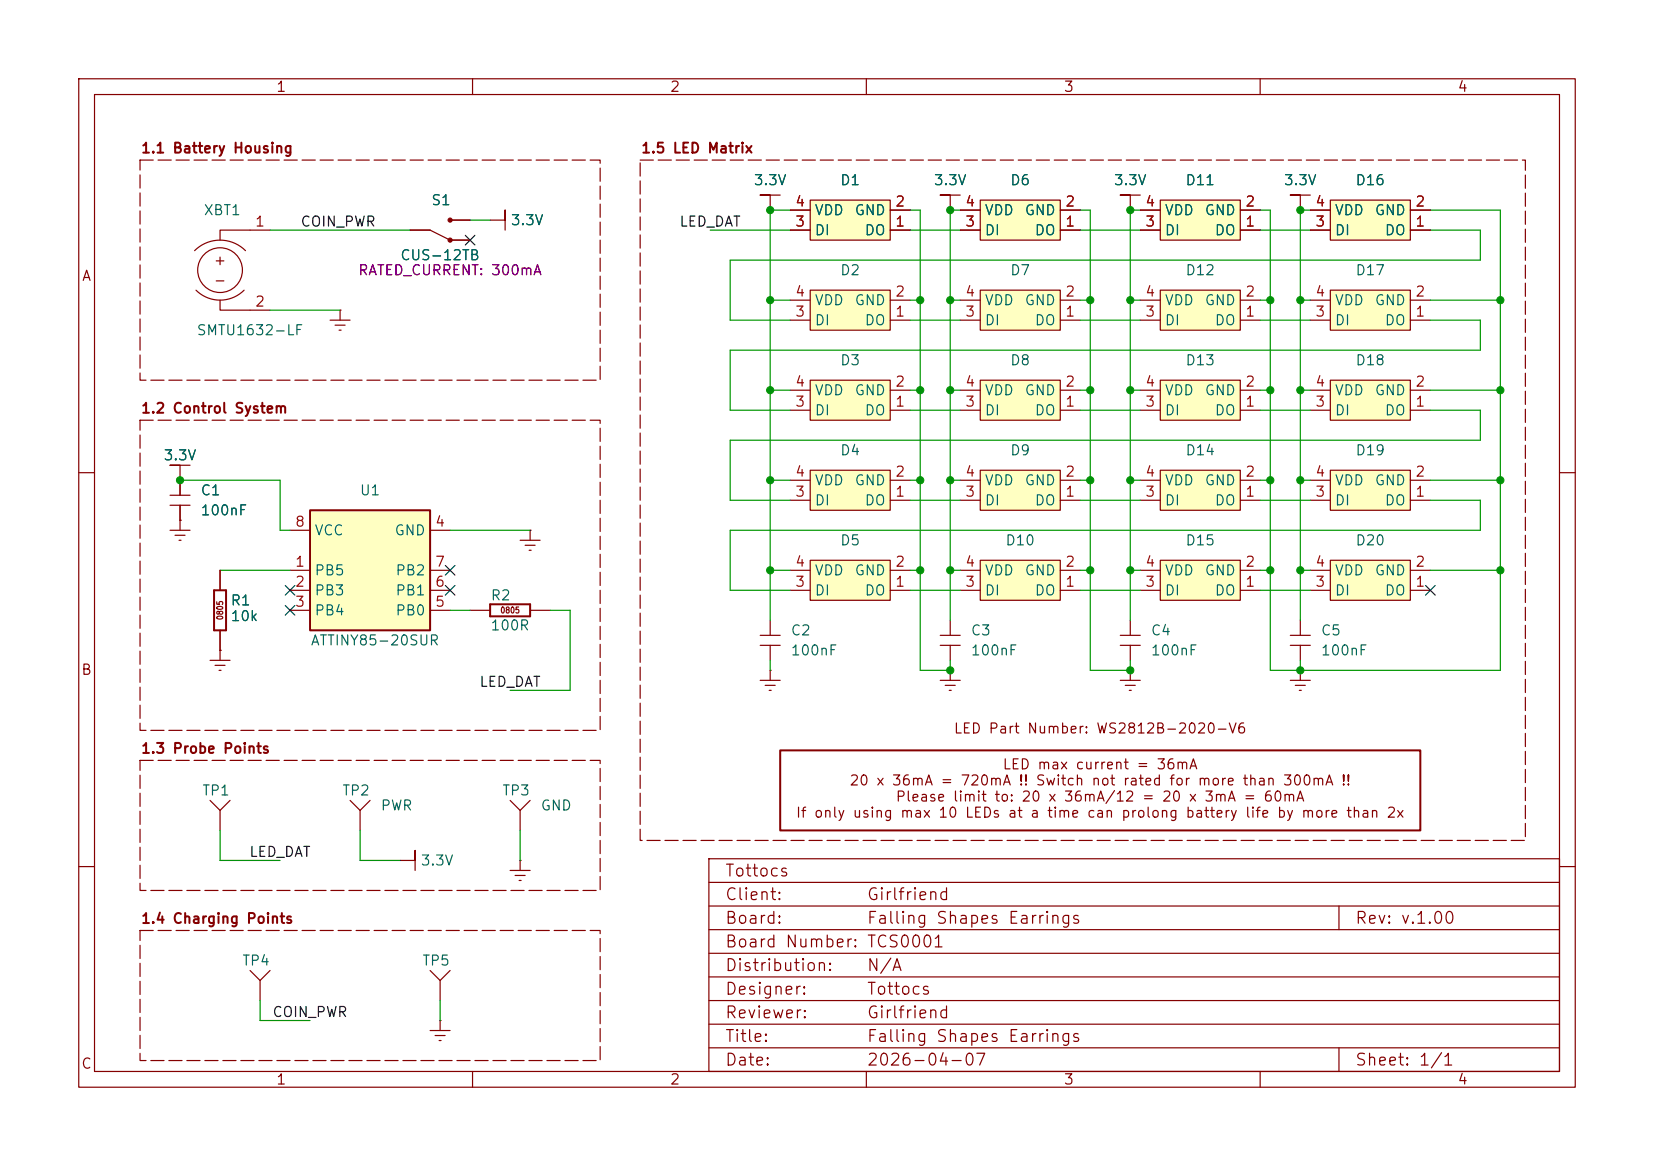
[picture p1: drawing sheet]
<svg xmlns="http://www.w3.org/2000/svg" width="210mm" height="148mm" viewBox="0 0 210 148" stroke-linecap="round" stroke-linejoin="round" font-family="sans-serif">
<g fill="none" stroke="#840000" stroke-width=".15">
<path d="M10 10h190v128h-190zM12 12h186v124h-186zM60 10v2M110 10v2M160 10v2M10 60h2M198 60h2M119.4 86.4h2.5M120 87h1.3M120.5 87.6h.3M120.6 85.1h.1M120.6 85.1v1.3"/>
<path d="M10 110h2M90 109h108v27h-108zM90 118h108M90 115h108M90 112h108M170 115v3M198 110h2M60 136v2M90 133h108M90 130h108M90 127h108M90 121h108"/>
<path d="M90 124h108M110 136v2M160 136v2M170 133v3"/>
</g>
<path d="M147.3 48.3h10.2v5h-10.2z" fill="#ffffc2"/>
<path d="M144.8 52.1h2.5M144.8 49.5h2.5M147.3 48.3h10.2v5h-10.2zM157.5 52.1h2.5M157.5 49.5h2.5" fill="none" stroke="#840000" stroke-width=".15"/>
<path d="M124.5 48.3h10.1v5h-10.1z" fill="#ffffc2"/>
<path d="M121.9 52.1h2.6M121.9 49.5h2.6M124.5 48.3h10.1v5h-10.1zM134.6 52.1h2.6M134.6 49.5h2.6" fill="none" stroke="#840000" stroke-width=".15"/>
<path d="M147.3 25.4h10.2v5.1h-10.2z" fill="#ffffc2"/>
<path d="M144.8 29.2h2.5M144.8 26.7h2.5M147.3 25.4h10.2v5.1h-10.2zM157.5 29.2h2.5M157.5 26.7h2.5" fill="none" stroke="#840000" stroke-width=".15"/>
<path d="M124.5 36.8h10.1v5.1h-10.1z" fill="#ffffc2"/>
<path d="M121.9 38.1h2.6M124.5 36.8h10.1v5.1h-10.1zM134.6 38.1h2.6M121.9 40.6h2.6M134.6 40.6h2.6" fill="none" stroke="#840000" stroke-width=".15"/>
<path d="M147.3 36.8h10.2v5.1h-10.2z" fill="#ffffc2"/>
<path d="M144.8 24.8h-2.6h1.3v1.9M144.8 38.1h2.5M147.3 36.8h10.2v5.1h-10.2zM157.5 38.1h2.5M144.8 40.6h2.5M157.5 40.6h2.5" fill="none" stroke="#840000" stroke-width=".15"/>
<path d="M124.5 25.4h10.1v5.1h-10.1z" fill="#ffffc2"/>
<g fill="none" stroke="#840000" stroke-width=".15">
<path d="M24.7 31.8a4.6 4.6 0 0 1 6.5 0M24.9 36.8a4.3 4.3 0 0 0 6.1 0M27.9 38.1v1.3h6.4M34.3 29.2h-6.4v1.3M62.2 27.9h1.9v-1.2v2.5M121.9 29.2h2.6M121.9 26.7h2.6M124.5 25.4h10.1v5.1h-10.1zM134.6 29.2h2.6M134.6 26.7h2.6"/>
<circle cx="27.9" cy="34.3" r="2.84"/>
</g>
<path d="M147.3 59.7h10.2v5.1h-10.2z" fill="#ffffc2"/>
<g fill="none" stroke="#840000" stroke-width=".15">
<path d="M147.3 59.7h10.2v5.1h-10.2zM143.5 78.7v1.9M144.8 63.5h2.5M144.8 61h2.5M157.5 63.5h2.5M157.5 61h2.5M142.2 86.4h2.6M142.2 81.9h2.6M142.2 80.6h2.6M142.9 87h1.2M143.4 87.6h.2M143.5 85.1h.1"/>
<path d="M143.5 81.9v1.9M143.5 85.1v1.3"/>
</g>
<path d="M147.3 71.1h10.2v5.1h-10.2z" fill="#ffffc2"/>
<path d="M121.9 24.8h-2.5h1.2v1.9M144.8 74.9h2.5M144.8 72.4h2.5M147.3 71.1h10.2v5.1h-10.2zM157.5 74.9h2.5M157.5 72.4h2.5M163.8 86.4h2.6M164.5 87h1.2M165 87.6h.2M165.1 85.1h.1M165.1 85.1v1.3" fill="none" stroke="#840000" stroke-width=".15"/>
<path d="M102.9 36.8h10.1v5.1h-10.1z" fill="#ffffc2"/>
<path d="M100.3 38.1h2.6M102.9 36.8h10.1v5.1h-10.1zM113 38.1h2.6M100.3 40.6h2.6M113 40.6h2.6" fill="none" stroke="#840000" stroke-width=".15"/>
<path d="M102.9 25.4h10.1v5.1h-10.1z" fill="#ffffc2"/>
<path d="M100.3 29.2h2.6M100.3 26.7h2.6M102.9 25.4h10.1v5.1h-10.1zM113 29.2h2.6M113 26.7h2.6" fill="none" stroke="#840000" stroke-width=".15"/>
<path d="M102.9 48.3h10.1v5h-10.1z" fill="#ffffc2"/>
<path d="M100.3 52.1h2.6M100.3 49.5h2.6M102.9 48.3h10.1v5h-10.1zM113 52.1h2.6M113 49.5h2.6M64.8 101.6l1.2 1.3M66 102.9v2.5M67.3 101.6l-1.3 1.3" fill="none" stroke="#840000" stroke-width=".15"/>
<path d="M102.9 59.7h10.1v5.1h-10.1z" fill="#ffffc2"/>
<path d="M102.9 59.7h10.1v5.1h-10.1zM100.3 63.5h2.6M100.3 61h2.6M113 63.5h2.6M113 61h2.6" fill="none" stroke="#840000" stroke-width=".15"/>
<path d="M124.5 71.1h10.1v5.1h-10.1z" fill="#ffffc2"/>
<path d="M121.9 74.9h2.6M121.9 72.4h2.6M124.5 71.1h10.1v5.1h-10.1zM134.6 74.9h2.6M134.6 72.4h2.6" fill="none" stroke="#840000" stroke-width=".15"/>
<path d="M124.5 59.7h10.1v5.1h-10.1z" fill="#ffffc2"/>
<path d="M124.5 59.7h10.1v5.1h-10.1zM121.9 63.5h2.6M121.9 61h2.6M134.6 63.5h2.6M134.6 61h2.6" fill="none" stroke="#840000" stroke-width=".15"/>
<path d="M102.9 71.1h10.1v5.1h-10.1z" fill="#ffffc2"/>
<path d="M100.3 74.9h2.6M100.3 72.4h2.6M102.9 71.1h10.1v5.1h-10.1zM113 74.9h2.6M113 72.4h2.6" fill="none" stroke="#840000" stroke-width=".15"/>
<path d="M168.9 59.7h10.2v5.1h-10.2z" fill="#ffffc2"/>
<path d="M168.9 59.7h10.2v5.1h-10.2zM166.4 63.5h2.5M166.4 61h2.5M179.1 63.5h2.5M179.1 61h2.5M96.5 86.4h2.6M97.2 87h1.2M97.7 87.6h.2M97.8 85.1h.1M97.8 85.1v1.3" fill="none" stroke="#840000" stroke-width=".15"/>
<path d="M168.9 48.3h10.2v5h-10.2z" fill="#ffffc2"/>
<path d="M99.1 24.8h-2.6h1.3v1.9M166.4 24.8h-2.6h1.3v1.9M166.4 52.1h2.5M166.4 49.5h2.5M168.9 48.3h10.2v5h-10.2zM179.1 52.1h2.5M179.1 49.5h2.5M120.6 78.7v1.9M119.4 81.9h2.5M119.4 80.6h2.5M120.6 81.9v1.9" fill="none" stroke="#840000" stroke-width=".15"/>
<path d="M168.9 25.4h10.2v5.1h-10.2z" fill="#ffffc2"/>
<path d="M166.4 29.2h2.5M166.4 26.7h2.5M168.9 25.4h10.2v5.1h-10.2zM179.1 29.2h2.5M179.1 26.7h2.5M165.1 78.7v1.9M163.8 81.9h2.6M163.8 80.6h2.6M165.1 81.9v1.9" fill="none" stroke="#840000" stroke-width=".15"/>
<path d="M168.9 71.1h10.2v5.1h-10.2z" fill="#ffffc2"/>
<path d="M97.8 78.7v1.9M166.4 74.9h2.5M166.4 72.4h2.5M168.9 71.1h10.2v5.1h-10.2zM179.1 74.9h2.5M179.1 72.4h2.5M96.5 81.9h2.6M96.5 80.6h2.6M97.8 81.9v1.9" fill="none" stroke="#840000" stroke-width=".15"/>
<path d="M168.9 36.8h10.2v5.1h-10.2z" fill="#ffffc2"/>
<path d="M43.2 39.4h.1M43.2 39.4v1.2M52.1 29.2h2.5l2.5 1.3h2.6M57.1 27.9h2.6M166.4 38.1h2.5M168.9 36.8h10.2v5.1h-10.2zM179.1 38.1h2.5M41.9 40.6h2.5M42.5 41.3h1.3M43.1 41.9h.2M166.4 40.6h2.5M179.1 40.6h2.5" fill="none" stroke="#840000" stroke-width=".15"/>
<g fill="#840000" stroke="#840000" stroke-width=".15">
<circle cx="57.1" cy="27.9" r=".25"/>
<circle cx="57.1" cy="30.5" r=".25"/>
</g>
<path d="M39.4 64.8h15.2v15.2h-15.2z" fill="#ffffc2"/>
<path d="M27.2 74.9h1.5v5.1h-1.5zM39.4 64.8h15.2v15.2h-15.2zM62.2 76.7h5.1v1.5h-5.1zM99.1 95.3h81.2v10.1h-81.2z" fill="none" stroke="#840000" stroke-width=".25"/>
<g fill="none" stroke="#840000" stroke-width=".15">
<path d="M52.1 29.2h2.5M57.1 27.9h2.6M57.1 30.5h2.6M100.3 29.2h2.6M100.3 26.7h2.6M113 29.2h2.6M113 26.7h2.6M121.9 29.2h2.6M121.9 26.7h2.6M134.6 29.2h2.6M134.6 26.7h2.6M144.8 29.2h2.5"/>
<path d="M144.8 26.7h2.5M157.5 29.2h2.5M157.5 26.7h2.5M166.4 29.2h2.5M166.4 26.7h2.5M179.1 29.2h2.5M179.1 26.7h2.5M24.1 59.1h-2.5h1.3v3.8M21.6 67.3h2.5M21.6 64.1h2.5M21.6 62.9h2.5M22.2 67.9h1.3"/>
<path d="M22.7 68.6h.3M22.9 66h.1M22.9 64.1v3.2M27.9 72.4v2.5M36.8 72.4h2.6M36.8 74.9h2.6M36.8 77.5h2.6M36.8 67.3h2.6M54.6 72.4h2.5M54.6 74.9h2.5M54.6 77.5h2.5M54.6 67.3h2.5"/>
<path d="M59.7 77.5h2.5M66 68.6h2.6M66.7 69.2h1.2M67.2 69.9h.2M67.3 67.3h.1M67.3 77.5h2.5M67.3 67.3v1.3M26.7 83.8h2.5M27.3 84.5h1.3M27.8 85.1h.3M27.9 82.6h.1M27.9 80v3.8"/>
<path d="M26.7 101.6l1.2 1.3M27.9 102.9v2.5M29.2 101.6l-1.3 1.3M44.4 101.6l1.3 1.3M45.7 102.9v2.5M47 101.6l-1.3 1.3M50.8 109.2h1.9v-1.2v2.5M64.8 110.5h2.5M65.4 111.1h1.3M65.9 111.8h.3M66 109.2h.1M66 109.2v1.3"/>
<path d="M31.7 123.2l1.3 1.3M33 124.5v2.5M34.3 123.2l-1.3 1.3M54.6 123.2l1.3 1.3M54.6 130.8h2.5M55.2 131.4h1.3M55.8 132.1h.2M55.9 129.5h.1M55.9 124.5v2.5M55.9 129.5v1.3M57.1 123.2l-1.2 1.3"/>
</g>
<g fill="none" stroke="#009600" stroke-width=".15">
<path d="M34.3 29.2h17.8M34.3 39.4h8.9M59.7 27.9h2.5M90.2 29.2h10.1M97.8 38.1h2.5M100.3 26.7h-2.5v52M115.6 38.1h1.2M115.6 26.7h1.2v58.4h3.8v-1.3M115.6 29.2h6.3M120.6 38.1h1.3M121.9 26.7h-1.3v52M137.2 26.7h1.2v58.4h5.1v-1.3"/>
<path d="M137.2 38.1h1.2M137.2 29.2h7.6M143.5 38.1h1.3M144.8 26.7h-1.3v52M160 38.1h1.3M160 26.7h1.3v58.4h29.2v-58.4h-8.9M160 29.2h6.4M165.1 38.1h1.3M166.4 26.7h-1.3v52M181.6 38.1h8.9M181.6 29.2h6.4v3.8h-95.3v7.6h7.6M97.8 49.5h2.5"/>
<path d="M115.6 49.5h1.2M115.6 40.6h6.3M115.6 52.1h6.3M120.6 49.5h1.3M137.2 49.5h1.2M137.2 40.6h7.6M137.2 52.1h7.6M143.5 49.5h1.3M160 49.5h1.3M160 40.6h6.4M160 52.1h6.4M165.1 49.5h1.3"/>
<path d="M181.6 49.5h8.9M181.6 40.6h6.4v3.9h-95.3v7.6h7.6M181.6 52.1h6.4v3.8h-95.3v7.6h7.6M22.9 61h12.7v6.3h1.2M27.9 72.4h8.9M57.1 67.3h10.2M57.1 77.5h2.6M69.8 77.5h2.6v10.1h-7.6M97.8 61h2.5M97.8 72.4h2.5M115.6 61h1.2M115.6 63.5h6.3"/>
<path d="M115.6 72.4h1.2M115.6 74.9h6.3M120.6 61h1.3M120.6 72.4h1.3M137.2 61h1.2M137.2 63.5h7.6M137.2 72.4h1.2M137.2 74.9h7.6M143.5 61h1.3M143.5 72.4h1.3M160 61h1.3M160 63.5h6.4"/>
<path d="M160 72.4h1.3M160 74.9h6.4M165.1 61h1.3M165.1 72.4h1.3M181.6 61h8.9M181.6 63.5h6.4v3.8h-95.3v7.6h7.6M181.6 72.4h8.9M97.8 83.8v1.3M165.1 83.8v1.3M27.9 105.4v3.8h7.7M45.7 105.4v3.8h5.1M66 105.4v3.8"/>
<path d="M33 127v2.5h6.4M55.9 127v2.5"/>
</g>
<path d="M59.1 29.9l1.2 1.2M60.3 29.9l-1.2 1.2M36.2 74.3l1.2 1.2M36.2 76.9l1.2 1.2M37.4 74.3l-1.2 1.2M37.4 76.9l-1.2 1.2M56.5 74.3l1.3 1.2M56.5 71.8l1.3 1.2M57.8 74.3l-1.3 1.2M57.8 71.8l-1.3 1.2M181 74.3l1.2 1.2M182.2 74.3l-1.2 1.2" fill="none" stroke="#000084" stroke-width=".15"/>
<path d="M17.8 20.3h58.4v28h-58.4zM81.3 20.3h112.4v86.4h-112.4zM17.8 53.3h58.4v39.4h-58.4zM17.8 96.5h58.4v16.5h-58.4zM17.8 118.1h58.4v16.5h-58.4z" fill="none" stroke="#840000" stroke-width=".15" stroke-dasharray="1.7 .6"/>
<g fill="#009600" stroke="#009600" stroke-width=".13">
<circle cx="120.6" cy="49.5" r=".46"/>
<circle cx="116.8" cy="49.5" r=".46"/>
<circle cx="165.1" cy="26.7" r=".46"/>
<circle cx="165.1" cy="85.1" r=".46"/>
<circle cx="165.1" cy="61" r=".46"/>
<circle cx="165.1" cy="72.4" r=".46"/>
<circle cx="165.1" cy="38.1" r=".46"/>
<circle cx="190.5" cy="49.5" r=".46"/>
<circle cx="161.3" cy="61" r=".46"/>
<circle cx="161.3" cy="72.4" r=".46"/>
<circle cx="190.5" cy="38.1" r=".46"/>
<circle cx="190.5" cy="61" r=".46"/>
<circle cx="190.5" cy="72.4" r=".46"/>
<circle cx="116.8" cy="38.1" r=".46"/>
<circle cx="97.8" cy="49.5" r=".46"/>
<circle cx="116.8" cy="72.4" r=".46"/>
<circle cx="120.6" cy="72.4" r=".46"/>
<circle cx="97.8" cy="72.4" r=".46"/>
<circle cx="120.6" cy="61" r=".46"/>
<circle cx="97.8" cy="61" r=".46"/>
<circle cx="116.8" cy="61" r=".46"/>
<circle cx="97.8" cy="38.1" r=".46"/>
<circle cx="97.8" cy="26.7" r=".46"/>
<circle cx="22.9" cy="61" r=".46"/>
<circle cx="143.5" cy="72.4" r=".46"/>
<circle cx="143.5" cy="61" r=".46"/>
<circle cx="143.5" cy="49.5" r=".46"/>
<circle cx="143.5" cy="38.1" r=".46"/>
<circle cx="161.3" cy="38.1" r=".46"/>
<circle cx="161.3" cy="49.5" r=".46"/>
<circle cx="165.1" cy="49.5" r=".46"/>
<circle cx="143.5" cy="26.7" r=".46"/>
<circle cx="143.5" cy="85.1" r=".46"/>
<circle cx="138.4" cy="38.1" r=".46"/>
<circle cx="138.4" cy="61" r=".46"/>
<circle cx="138.4" cy="49.5" r=".46"/>
<circle cx="138.4" cy="72.4" r=".46"/>
<circle cx="120.6" cy="85.1" r=".46"/>
<circle cx="120.6" cy="26.7" r=".46"/>
<circle cx="120.6" cy="38.1" r=".46"/>
</g>
<g font-size="1.5" fill="#840000">
<text x="92" y="111.6">Tottocs</text>
<text x="92" y="117.6">Board:</text>
<text x="92" y="114.6">Client:</text>
<text x="110" y="114.6">Girlfriend</text>
<text x="110" y="117.6">Falling Shapes Earrings</text>
<text x="172" y="117.6">Rev: v.1.00</text>
<text x="92" y="123.6">Distribution:</text>
<text x="92" y="120.6">Board Number: TCS0001</text>
<text x="110" y="123.6">N/A</text>
<text x="92" y="129.6">Reviewer:</text>
<text x="92" y="126.6">Designer:</text>
<text x="110" y="126.6">Tottocs</text>
<text x="110" y="129.6">Girlfriend</text>
<text x="92" y="135.6">Date:</text>
<text x="92" y="132.6">Title:</text>
<text x="110" y="132.6">Falling Shapes Earrings</text>
<text x="110" y="135.6">2026-04-07</text>
<text x="172" y="135.6">Sheet: 1/1</text>
</g>
<g font-size="1.3" fill="#840000">
<text x="35" y="12">1</text>
<text x="85" y="12">2</text>
<text x="135" y="12">3</text>
<text x="185" y="12">4</text>
<text x="17.8" y="19.8">1.1 Battery Housing</text>
<text x="81.3" y="19.8">1.5 LED Matrix</text>
<text x="10.3" y="36">A</text>
<text x="27" y="34">+</text>
<text x="27" y="36.5">-</text>
<text x="17.8" y="52.8">1.2 Control System</text>
<text x="10.2" y="86">B</text>
<text x="17.8" y="96">1.3 Probe Points</text>
<text x="121" y="93.4">LED Part Number: WS2812B-2020-V6</text>
<text x="107.8" y="100">20 x 36mA = 720mA !! Switch not rated for more than 300mA !!</text>
<text x="127.2" y="98">LED max current = 36mA</text>
<text x="101" y="104.1">If only using max 10 LEDs at a time can prolong battery life by more than 2x</text>
<text x="113.6" y="102.1">Please limit to: 20 x 36mA/12 = 20 x 3mA = 60mA</text>
<text x="17.8" y="117.5">1.4 Charging Points</text>
<text x="10.2" y="136">C</text>
<text x="35" y="138">1</text>
<text x="85" y="138">2</text>
<text x="135" y="138">3</text>
<text x="185" y="138">4</text>
</g>
<g font-size="1.3" fill="#006464">
<text x="95.6" y="23.8">3.3V</text>
<text x="106.6" y="23.8">D1</text>
<text x="118.5" y="23.8">3.3V</text>
<text x="128.2" y="23.8">D6</text>
<text x="141.3" y="23.8">3.3V</text>
<text x="150.4" y="23.8">D11</text>
<text x="162.9" y="23.8">3.3V</text>
<text x="172" y="23.8">D16</text>
<text x="25.8" y="27.6">XBT1</text>
<text x="54.7" y="26.4">S1</text>
<text x="64.8" y="28.9">3.3V</text>
<text x="103.4" y="27.6">VDD</text>
<text x="108.4" y="27.6">GND</text>
<text x="124.9" y="27.6">VDD</text>
<text x="130" y="27.6">GND</text>
<text x="147.8" y="27.6">VDD</text>
<text x="152.9" y="27.6">GND</text>
<text x="169.4" y="27.6">VDD</text>
<text x="174.5" y="27.6">GND</text>
<text x="50.7" y="33.3">CUS-12TB</text>
<text x="103.4" y="30.2">DI</text>
<text x="106.6" y="35.3">D2</text>
<text x="109.7" y="30.2">DO</text>
<text x="124.9" y="30.2">DI</text>
<text x="128.2" y="35.3">D7</text>
<text x="131.3" y="30.2">DO</text>
<text x="147.8" y="30.2">DI</text>
<text x="150.4" y="35.3">D12</text>
<text x="154.1" y="30.2">DO</text>
<text x="169.4" y="30.2">DI</text>
<text x="172" y="35.3">D17</text>
<text x="175.7" y="30.2">DO</text>
<text x="103.4" y="41.6">DI</text>
<text x="103.4" y="39.1">VDD</text>
<text x="108.4" y="39.1">GND</text>
<text x="109.7" y="41.6">DO</text>
<text x="124.9" y="41.6">DI</text>
<text x="124.9" y="39.1">VDD</text>
<text x="130" y="39.1">GND</text>
<text x="131.3" y="41.6">DO</text>
<text x="147.8" y="41.6">DI</text>
<text x="147.8" y="39.1">VDD</text>
<text x="152.9" y="39.1">GND</text>
<text x="154.1" y="41.6">DO</text>
<text x="169.4" y="41.6">DI</text>
<text x="169.4" y="39.1">VDD</text>
<text x="174.5" y="39.1">GND</text>
<text x="175.7" y="41.6">DO</text>
<text x="24.9" y="42.9">SMTU1632-LF</text>
<text x="106.6" y="46.7">D3</text>
<text x="128.2" y="46.7">D8</text>
<text x="150.4" y="46.7">D13</text>
<text x="172" y="46.7">D18</text>
<text x="103.4" y="53">DI</text>
<text x="103.4" y="50.5">VDD</text>
<text x="108.4" y="50.5">GND</text>
<text x="109.7" y="53">DO</text>
<text x="124.9" y="53">DI</text>
<text x="124.9" y="50.5">VDD</text>
<text x="130" y="50.5">GND</text>
<text x="131.3" y="53">DO</text>
<text x="147.8" y="53">DI</text>
<text x="147.8" y="50.5">VDD</text>
<text x="152.9" y="50.5">GND</text>
<text x="154.1" y="53">DO</text>
<text x="169.4" y="53">DI</text>
<text x="169.4" y="50.5">VDD</text>
<text x="174.5" y="50.5">GND</text>
<text x="175.7" y="53">DO</text>
<text x="20.7" y="58.7">3.3V</text>
<text x="106.6" y="58.1">D4</text>
<text x="128.2" y="58.1">D9</text>
<text x="150.4" y="58.1">D14</text>
<text x="172" y="58.1">D19</text>
<text x="25.4" y="63.2">C1</text>
<text x="25.4" y="65.7">100nF</text>
<text x="45.6" y="63.2">U1</text>
<text x="103.4" y="64.5">DI</text>
<text x="103.4" y="61.9">VDD</text>
<text x="108.4" y="61.9">GND</text>
<text x="109.7" y="64.5">DO</text>
<text x="124.9" y="64.5">DI</text>
<text x="124.9" y="61.9">VDD</text>
<text x="130" y="61.9">GND</text>
<text x="131.3" y="64.5">DO</text>
<text x="147.8" y="64.5">DI</text>
<text x="147.8" y="61.9">VDD</text>
<text x="152.9" y="61.9">GND</text>
<text x="154.1" y="64.5">DO</text>
<text x="169.4" y="64.5">DI</text>
<text x="169.4" y="61.9">VDD</text>
<text x="174.5" y="61.9">GND</text>
<text x="175.7" y="64.5">DO</text>
<text x="39.9" y="68.3">VCC</text>
<text x="50" y="68.3">GND</text>
<text x="106.6" y="69.5">D5</text>
<text x="127.6" y="69.5">D10</text>
<text x="150.4" y="69.5">D15</text>
<text x="172" y="69.5">D20</text>
<text x="29.2" y="77.2">R1</text>
<text x="39.9" y="73.4">PB5</text>
<text x="39.9" y="75.9">PB3</text>
<text x="50.1" y="75.9">PB1</text>
<text x="50.1" y="73.4">PB2</text>
<text x="62.2" y="76.5">R2</text>
<text x="103.4" y="75.9">DI</text>
<text x="103.4" y="73.4">VDD</text>
<text x="108.4" y="73.4">GND</text>
<text x="109.7" y="75.9">DO</text>
<text x="124.9" y="75.9">DI</text>
<text x="124.9" y="73.4">VDD</text>
<text x="130" y="73.4">GND</text>
<text x="131.3" y="75.9">DO</text>
<text x="147.8" y="75.9">DI</text>
<text x="147.8" y="73.4">VDD</text>
<text x="152.9" y="73.4">GND</text>
<text x="154.1" y="75.9">DO</text>
<text x="169.4" y="75.9">DI</text>
<text x="169.4" y="73.4">VDD</text>
<text x="174.5" y="73.4">GND</text>
<text x="175.7" y="75.9">DO</text>
<text x="29.2" y="79.2">10k</text>
<text x="39.4" y="82.2">ATTINY85-20SUR</text>
<text x="39.9" y="78.4">PB4</text>
<text x="50.1" y="78.4">PB0</text>
<text x="62.2" y="80.3">100R</text>
<text x="100.3" y="81">C2</text>
<text x="100.3" y="83.5">100nF</text>
<text x="123.2" y="81">C3</text>
<text x="123.2" y="83.5">100nF</text>
<text x="146" y="81">C4</text>
<text x="146" y="83.5">100nF</text>
<text x="167.6" y="81">C5</text>
<text x="167.6" y="83.5">100nF</text>
<text x="25.6" y="101.3">TP1</text>
<text x="43.4" y="101.3">TP2</text>
<text x="63.7" y="101.3">TP3</text>
<text x="48.2" y="103.2">PWR</text>
<text x="68.6" y="103.2">GND</text>
<text x="53.3" y="110.2">3.3V</text>
<text x="30.7" y="122.9">TP4</text>
<text x="53.5" y="122.9">TP5</text>
</g>
<g font-size="1.3" fill="#a90000">
<text x="32.3" y="29.1">1</text>
<text x="100.9" y="29.1">3</text>
<text x="100.9" y="26.5">4</text>
<text x="113.6" y="29.1">1</text>
<text x="113.6" y="26.5">2</text>
<text x="122.5" y="29.1">3</text>
<text x="122.5" y="26.5">4</text>
<text x="135.2" y="29.1">1</text>
<text x="135.2" y="26.5">2</text>
<text x="145.3" y="29.1">3</text>
<text x="145.3" y="26.5">4</text>
<text x="158" y="29.1">1</text>
<text x="158" y="26.5">2</text>
<text x="166.9" y="29.1">3</text>
<text x="166.9" y="26.5">4</text>
<text x="179.6" y="29.1">1</text>
<text x="179.6" y="26.5">2</text>
<text x="32.3" y="39.2">2</text>
<text x="100.9" y="40.5">3</text>
<text x="100.9" y="38">4</text>
<text x="113.6" y="40.5">1</text>
<text x="113.6" y="38">2</text>
<text x="122.5" y="40.5">3</text>
<text x="122.5" y="38">4</text>
<text x="135.2" y="40.5">1</text>
<text x="135.2" y="38">2</text>
<text x="145.3" y="40.5">3</text>
<text x="145.3" y="38">4</text>
<text x="158" y="40.5">1</text>
<text x="158" y="38">2</text>
<text x="166.9" y="40.5">3</text>
<text x="166.9" y="38">4</text>
<text x="179.6" y="40.5">1</text>
<text x="179.6" y="38">2</text>
<text x="100.9" y="51.9">3</text>
<text x="100.9" y="49.4">4</text>
<text x="113.6" y="51.9">1</text>
<text x="113.6" y="49.4">2</text>
<text x="122.5" y="51.9">3</text>
<text x="122.5" y="49.4">4</text>
<text x="135.2" y="51.9">1</text>
<text x="135.2" y="49.4">2</text>
<text x="145.3" y="51.9">3</text>
<text x="145.3" y="49.4">4</text>
<text x="158" y="51.9">1</text>
<text x="158" y="49.4">2</text>
<text x="166.9" y="51.9">3</text>
<text x="166.9" y="49.4">4</text>
<text x="179.6" y="51.9">1</text>
<text x="179.6" y="49.4">2</text>
<text x="100.9" y="63.4">3</text>
<text x="100.9" y="60.8">4</text>
<text x="113.6" y="63.4">1</text>
<text x="113.6" y="60.8">2</text>
<text x="122.5" y="63.4">3</text>
<text x="122.5" y="60.8">4</text>
<text x="135.2" y="63.4">1</text>
<text x="135.2" y="60.8">2</text>
<text x="145.3" y="63.4">3</text>
<text x="145.3" y="60.8">4</text>
<text x="158" y="63.4">1</text>
<text x="158" y="60.8">2</text>
<text x="166.9" y="63.4">3</text>
<text x="166.9" y="60.8">4</text>
<text x="179.6" y="63.4">1</text>
<text x="179.6" y="60.8">2</text>
<text x="37.4" y="67.2">8</text>
<text x="55.1" y="67.2">4</text>
<text x="37.4" y="72.3">1</text>
<text x="37.4" y="74.8">2</text>
<text x="37.4" y="77.3">3</text>
<text x="55.1" y="77.3">5</text>
<text x="55.1" y="74.8">6</text>
<text x="55.1" y="72.3">7</text>
<text x="100.9" y="74.8">3</text>
<text x="100.9" y="72.3">4</text>
<text x="113.6" y="74.8">1</text>
<text x="113.6" y="72.3">2</text>
<text x="122.5" y="74.8">3</text>
<text x="122.5" y="72.3">4</text>
<text x="135.2" y="74.8">1</text>
<text x="135.2" y="72.3">2</text>
<text x="145.3" y="74.8">3</text>
<text x="145.3" y="72.3">4</text>
<text x="158" y="74.8">1</text>
<text x="158" y="72.3">2</text>
<text x="166.9" y="74.8">3</text>
<text x="166.9" y="72.3">4</text>
<text x="179.6" y="74.8">1</text>
<text x="179.6" y="72.3">2</text>
</g>
<g font-size="1.3" fill="#0f0f0f">
<text x="38.1" y="29.1">COIN_PWR</text>
<text x="86.2" y="29.1">LED_DAT</text>
<text x="60.8" y="87.5">LED_DAT</text>
<text x="31.6" y="109.1">LED_DAT</text>
<text x="34.5" y="129.4">COIN_PWR</text>
</g>
<text font-size="1.3" fill="#840084" x="45.4" y="35.3">RATED_CURRENT: 300mA</text>
<g font-size=".8" fill="#840000">
<text x="28.5" y="78.8" transform="rotate(-90 28.5 78.8)">0805</text>
<text x="63.5" y="78">0805</text>
</g>
</svg>
